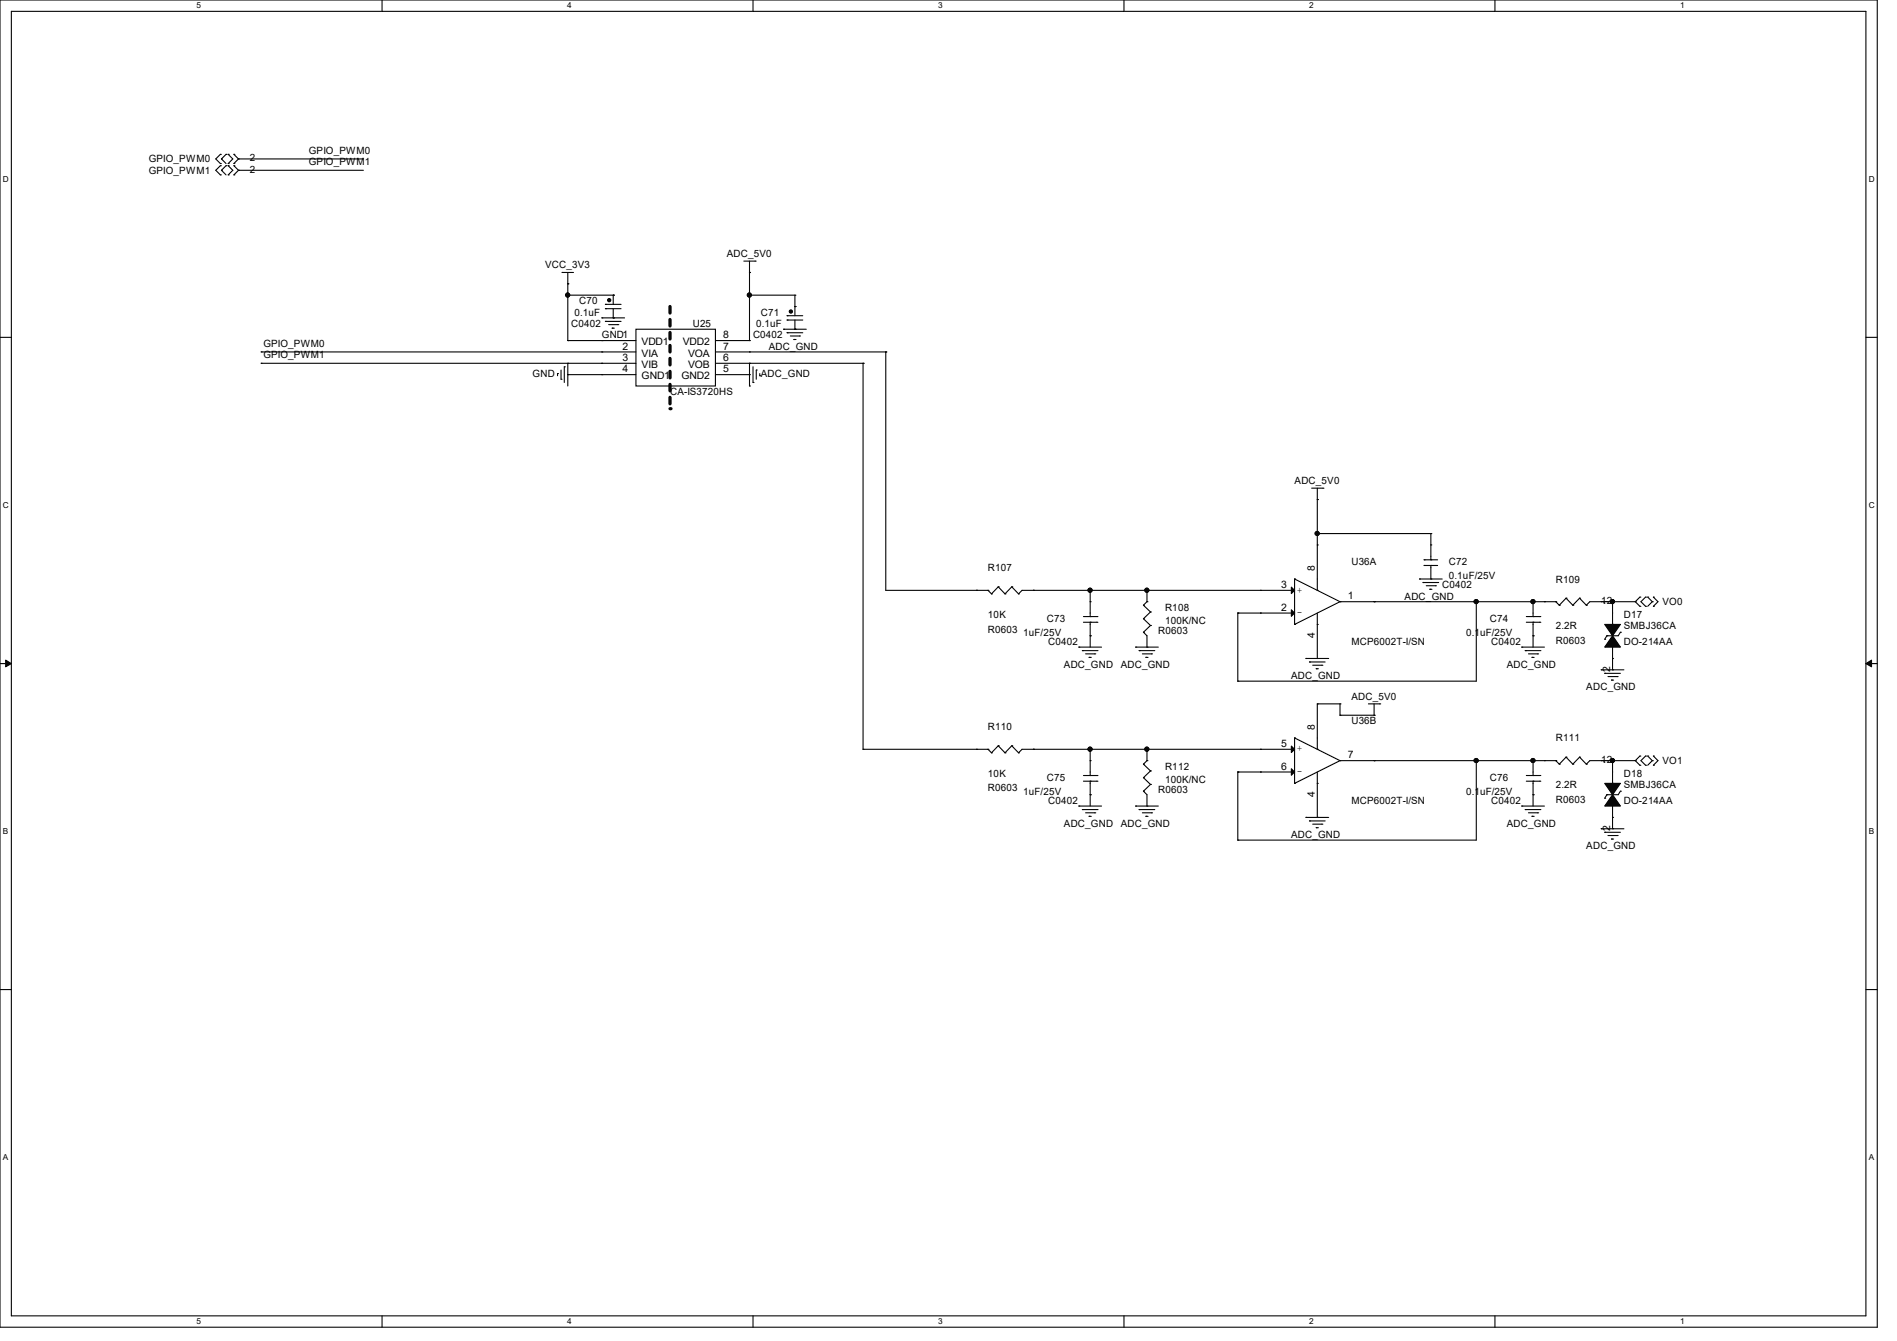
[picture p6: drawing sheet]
<svg xmlns="http://www.w3.org/2000/svg" width="297mm" height="210mm" viewBox="0 0 297 210" stroke-linecap="round" stroke-linejoin="round" font-family="sans-serif">
<path d="M0 0h293.9v207.9h-293.9zM1.8 1.8h290.3v204.3h-290.3z" fill="none" stroke="#000" stroke-width=".17"/>
<g fill="#fff">
<path d="M30.8 .2h.7v1.4h-.7z"/>
<path d="M30.8 206.2h.7v1.4h-.7z"/>
</g>
<path d="M59.8 0v1.8M59.8 206.1v1.8" fill="none" stroke="#000" stroke-width=".17"/>
<g fill="#fff">
<path d="M88.8 .2h.7v1.4h-.7z"/>
<path d="M88.8 206.2h.7v1.4h-.7z"/>
</g>
<path d="M117.9 0v1.8M117.9 206.1v1.8" fill="none" stroke="#000" stroke-width=".17"/>
<g fill="#fff">
<path d="M146.9 .2h.7v1.4h-.7z"/>
<path d="M146.9 206.2h.7v1.4h-.7z"/>
</g>
<path d="M176 0v1.8M176 206.1v1.8" fill="none" stroke="#000" stroke-width=".17"/>
<g fill="#fff">
<path d="M205 .2h.7v1.4h-.7z"/>
<path d="M205 206.2h.7v1.4h-.7z"/>
</g>
<path d="M234.1 0v1.8M234.1 206.1v1.8" fill="none" stroke="#000" stroke-width=".17"/>
<g fill="#fff">
<path d="M263.1 .2h.6v1.4h-.6z"/>
<path d="M263.1 206.2h.6v1.4h-.6z"/>
<path d="M.5 27.3h.9v1.4h-.9z"/>
<path d="M292.6 27.3h.9v1.4h-.9z"/>
<path d="M.5 78.4h.9v1.4h-.9z"/>
<path d="M292.6 78.4h.9v1.4h-.9z"/>
</g>
<path d="M0 52.8h1.8M292.1 52.8h1.8" fill="none" stroke="#000" stroke-width=".17"/>
<g fill="#fff">
<path d="M.5 129.5h.8v1.4h-.8z"/>
<path d="M292.6 129.5h.8v1.4h-.8z"/>
</g>
<path d="M0 103.9h1.8M292.1 103.9h1.8" fill="none" stroke="#000" stroke-width=".17"/>
<path d="M.9 103.4l.9 .5-.9 .5zM292.1 103.9l.9-.5v1z" fill="#000" stroke="#000" stroke-width=".16"/>
<g fill="#fff">
<path d="M.5 180.5h.8v1.4h-.8z"/>
<path d="M292.6 180.5h.8v1.4h-.8z"/>
</g>
<g fill="none" stroke="#000" stroke-width=".17">
<path d="M34.5 27.4h.1M34.5 26h.1M34.5 25.6h.1M34.5 24.2h.1M34.5 26l-.7 .7 .7 .7M34.5 24.2l-.7 .7 .7 .7M34.7 26.7h.1M34.7 24.9h.1M34.7 24.9l.7 .7M34.7 26.7l.7 .7M35.4 26h.1M35.4 24.2h.1"/>
<path d="M35.4 26l-.7 .7M35.4 24.2l-.7 .7M35.7 26h.1M35.7 27.4h.1M35.7 24.2h.1M35.7 25.6h.1M35.7 26l.7 .7-.7 .7M35.7 24.2l.7 .7-.7 .7M36.6 26h.1M36.6 27.4h.1M36.6 24.2h.1M36.6 25.6h.1"/>
<path d="M36.6 26l.7 .7M36.6 24.2l.7 .7M37.3 24.9h.1M37.3 26.7h.1M37.3 24.9h19.6M37.3 26.7h19.6M37.3 26.7l-.7 .7M37.3 24.9l-.7 .7M40.9 55.1h.1M40.9 56.9h.1M40.9 55.1h58.7M40.9 56.9h58.7"/>
<path d="M87.3 58.5h.1M87.3 58.5v.3M87.8 59.4h.1M87.8 58v1.4M88 42.7h.1M88 42.7h1.8M88.3 57.4h.1M88.3 57.4v2.5M88.9 58.7h.1M88.9 44.4h.1M88.9 53.3h.1M88.9 46.2h.1"/>
<path d="M88.9 56.9h.1M88.9 46.2h7.1M88.9 58.7h10.7M88.9 42.7v10.6M88.9 56.9v3.6M88.9 53.3h10.7M94.2 49.8h.1M94.2 53.3h.1M94.2 55.1h.1M94.2 56.9h.1M94.2 58.7h.1M94.2 49.8h3.6"/>
<path d="M94.8 50.3h.1M94.8 48.3h.1M94.8 47.7h.1M94.8 50.3h2.4M94.8 48.3h2.4M94.8 47.7h2.4M95.3 50.8h1.4M95.8 51.4h.1M95.8 51.4h.4M96 46.2h.1M96 49.8h.1M96 46.2v1.5"/>
<path d="M96 48.3v1.5M96.7 50.8h.1M99.6 51.6h12.4v8.9h-12.4zM112 55.1h26.7M112 56.9h23.1M112 58.7h5.3M112 53.3h5.3M116.5 40.9h1.7M117.3 42.7h.1M117.3 46.2h.1M117.3 58.7h.1M117.3 56.9h.1"/>
<path d="M117.3 55.1h.1M117.3 53.3h.1M117.3 40.9v12.4M117.3 56.9v3.6M117.3 46.2h7.2M117.9 59.9h.1M117.9 57.4v2.5M118.2 40.9h.1M118.4 58h.1M118.4 58v1.4M119 58.8h.1M119 58.5v.3"/>
<path d="M122.7 51.6h.1M122.7 51.6h3.5M123.2 52.1h.1M123.2 50.1h.1M123.2 49.4h.1M123.2 52.1h2.5M123.2 50.1h2.5M123.2 49.4h2.5M123.7 52.6h1.5M124.3 53.2h.1M124.3 53.2h.3M124.5 46.2h.1"/>
<path d="M124.5 48h.1M124.5 51.6h.1M124.5 46.2v3.2M124.5 50.1v1.5M125.2 52.6h.1M135.1 56.9h.1M135.1 56.9v60.4M138.7 55.1h.1M138.7 55.1v37.4h16M117.3 60.5h.1M205.4 76.5h1.7M206.2 78.2h.1"/>
<path d="M206.2 76.5v16M207.1 76.5h.1M152.9 92.5h.1M154.7 92.5h.1M154.7 92.5l.5 .5M155.2 93h.1M156.3 91.9h.1M156.3 91.9l1.1 1.1M156.3 91.9l-1.1 1.1M157.4 93h.1M158.4 91.9h.1M158.4 91.9l1.1 1.1"/>
<path d="M158.4 91.9l-1 1.1M159.5 93h.1M161.8 92.5h.1M169.6 96.6h2.1M169.6 97.5h2.1M170.7 99.6h.1M170.7 92.5h.1M170.7 97.5h.1M170.7 96.6h.1M170.7 94.2h.1M170.7 92.5v4.1M170.7 97.5v3.8"/>
<path d="M171.7 96.6h.1M171.7 97.5h.1M179 99h.1M179 96.9h.1M179 94.8h.1M179 99l.6 .6v1.7M179 96.9l1.1 1.1M179 94.8l1.1 1M179.6 92.5h.1M179.6 94.2h.1M179.6 94.2l-.6 .6M179.6 92.5v1.7"/>
<path d="M180.1 98h.1M180.1 95.8h.1M180.1 98l-1.1 1M180.1 95.8l-1.1 1.1M193.8 96h.1M193.8 96h8.9M193.8 96v10.7M197.4 92.5h.1M197.4 96h.1M202.7 97.8h.1M202.7 90.7h.1M202.7 92.5h-42.7l-.5 .5"/>
<path d="M202.7 90.7l7.1 3.5M202.7 90.7v7.1M206.2 83.6h.1M206.2 92.5h.1M206.2 97.8h.1M206.2 85.3h.1M206.2 96v7.1M206.2 83.6h17.8M209.8 94.2h.1M209.8 94.2h33.8M209.8 94.2l-7.1 3.6M215.1 94.2h.1"/>
<path d="M222.2 90.7h.1M222.2 90.7h3.6M222.8 91.2h.1M222.8 91.2h2.5M223 87.7h.1M223 88.6h.1M223 87.7h2.1M223 88.6h2.1M223.3 91.7h1.4M223.9 92.3h.1M223.9 92.3h.3M224 83.6h.1"/>
<path d="M224 88.6h.1M224 87.7h.1M224 90.7h.1M224 85.3h.1M224 83.6v4.1M224 88.6v2.1M224.7 91.7h.1M231.1 94.2h.1M231.1 94.2v12.5h-37.3M239 96.6h2.1M239 97.5h2.1M240 99.6h.1"/>
<path d="M240 94.2h.1M240 97.5h.1M240 96.6h.1M240 94.2v2.4M240 97.5v3.8M241.1 96.6h.1M241.1 97.5h.1M241.8 94.2h.1M243.6 94.2h.1M243.6 94.2l.5 .6M244.1 94.8h.1M245.2 93.7h.1"/>
<path d="M245.2 93.7l1.1 1.1M245.2 93.7l-1.1 1.1M246.3 94.8h.1M247.3 93.7h.1M247.3 93.7l1.1 1.1M247.3 93.7l-1 1.1M248.4 94.8h.1M250.7 94.2h.1M251.6 99.6h.1M251.6 99.6l-.4 .5M252.5 94.2h.1M252.5 97.8h.1"/>
<path d="M252.5 94.2v3.6M253.7 99h.1M253.7 99l-.3 .6h-1.8M256 94.2h.1M256 94.2h-7.1l-.5 .6M256 94.2l.8 .8M256.8 93.5h.1M256.8 95h.1M256.8 93.5l-.8 .7M257.6 93.5h.1M257.6 95h.1M257.6 93.5l-.7 .7 .7 .8"/>
<path d="M258 93.5h.1M258 93.5l.7 .7M258.7 94.2h.1M258.7 94.2l-.7 .8M258.9 95h.1M258.9 93.5h.1M258.9 93.5l.7 .7-.7 .8M135.1 117.3h.1M135.1 117.3h19.6M152.9 117.3h.1M154.7 117.3h.1M154.7 117.3l.5 .6"/>
<path d="M155.2 117.9h.1M156.3 116.8h.1M156.3 116.8l1.1 1.1M156.3 116.8l-1.1 1.1M157.4 117.9h.1M158.4 116.8h.1M158.4 116.8l1.1 1.1M158.4 116.8l-1 1.1M159.5 117.9h.1M161.8 117.3h.1M168.9 101.3h.1M168.9 101.3h3.6"/>
<path d="M169.5 101.9h.1M169.5 101.9h2.4M170 102.4h1.4M170.5 103h.1M170.5 103h.4M170.7 117.3h.1M170.7 119.1h.1M170.7 117.3v4.2M171.4 102.4h.1M177.8 101.3h.1M177.8 101.3h3.6M178.4 101.9h.1"/>
<path d="M178.4 101.9h2.4M178.9 102.4h1.4M179 119.7h.1M179 119.7l1.1 1M179.4 103h.1M179.4 103h.3M179.6 117.3h.1M179.6 101.3h.1M179.6 119.1h.1M179.6 117.3v1.8M179.6 119.1l-.6 .6M180.3 102.4h.1"/>
<path d="M193.8 106.7h.1M197.4 117.3h.1M202.7 115.6h.1M202.7 117.3h-42.7l-.5 .6M202.7 115.6v7.1M202.7 115.6l7.1 3.5M204.5 103.1h.1M204.5 103.1h3.5M205 103.7h.1M205 103.7h2.5M205.5 104.2h1.5M206.1 104.7h.1"/>
<path d="M206.1 104.7h.3M206.2 103.1h.1M206.2 117.3h.1M206.2 110.2h.1M206.2 110.2v7.1M206.2 110.2h3.6M207 104.2h.1M209.8 110.2h.1M209.8 112h.1M209.8 119.1h.1M209.8 119.1h33.8M209.8 110.2v1.8"/>
<path d="M209.8 112h5.3M209.8 119.1l-7.1 3.6M214.2 110.2h1.8M215.1 119.1h.1M215.1 112h.1M215.1 110.2v1.8M216 110.2h.1M231.1 119.1h.1M231.1 119.1v12.5h-37.3M238.3 101.3h.1M238.3 101.3h3.5M238.8 101.9h.1"/>
<path d="M238.8 101.9h2.5M239.3 102.4h1.4M239.9 103h.1M239.9 103h.3M240 119.1h.1M240 119.1v2.4M240.7 102.4h.1M241.8 119.1h.1M243.6 119.1h.1M243.6 119.1l.5 .6M244.1 119.7h.1M245.2 118.6h.1"/>
<path d="M245.2 118.6l1.1 1.1M245.2 118.6l-1.1 1.1M246.3 119.7h.1M247.3 118.6h.1M247.3 118.6l1.1 1.1M247.3 118.6l-1 1.1M248.4 119.7h.1M250.7 104.9h.1M250.7 119.1h.1M250.7 104.9h3.6M251.2 105.5h.1M251.2 100.1h.1"/>
<path d="M251.2 105.5h2.5M251.8 106h1.4M252.3 106.5h.1M252.3 106.5h.3M252.5 119.1h.1M252.5 103.1h.1M252.5 104.9h.1M252.5 101.3v3.6M252.5 119.1v3.6M253.2 106h.1M256 119.1h.1M256 119.1h-7.1l-.5 .6"/>
<path d="M256 119.1l.8 .7M256.8 118.4h.1M256.8 119.8h.1M256.8 118.4l-.8 .7M257.6 118.4h.1M257.6 119.8h.1M257.6 118.4l-.7 .7 .7 .7M258 118.4h.1M258 118.4l.7 .7M258.7 119.1h.1M258.7 119.1l-.7 .7M258.9 119.8h.1"/>
<path d="M258.9 118.4h.1M258.9 118.4l.7 .7-.7 .7M168.9 126.2h.1M168.9 126.2h3.6M169.5 126.8h.1M169.5 126.8h2.4M169.6 121.5h2.1M169.6 122.3h2.1M170 127.3h1.4M170.5 127.8h.1M170.5 127.8h.4M170.7 124.5h.1"/>
<path d="M170.7 122.3h.1M170.7 121.5h.1M170.7 122.3v3.9M171.4 127.3h.1M171.7 121.5h.1M171.7 122.3h.1M177.8 126.2h.1M177.8 126.2h3.6M178.4 126.8h.1M178.4 126.8h2.4M178.9 127.3h1.4M179 123.9h.1"/>
<path d="M179 121.8h.1M179 123.9l.6 .6v1.7M179 121.8l1.1 1.1M179.4 127.8h.1M179.4 127.8h.3M179.6 126.2h.1M180.1 122.9h.1M180.1 120.7h.1M180.1 122.9l-1.1 1M180.1 120.7l-1.1 1.1M180.3 127.3h.1M193.8 120.9h.1"/>
<path d="M193.8 131.6h.1M193.8 120.9h8.9M193.8 120.9v10.7M197.4 120.9h.1M202.7 122.7h.1M204.5 128h.1M204.5 128h3.5M205 128.6h.1M205 128.6h2.5M205.5 129.1h1.5M206.1 129.6h.1M206.1 129.6h.3"/>
<path d="M206.2 122.7h.1M206.2 128h.1M206.2 120.9v7.1M207 129.1h.1M238.3 126.2h.1M238.3 126.2h3.5M238.8 126.8h.1M238.8 126.8h2.5M239 121.5h2.1M239 122.3h2.1M239.3 127.3h1.4M239.9 127.8h.1"/>
<path d="M239.9 127.8h.3M240 124.5h.1M240 122.3h.1M240 121.5h.1M240 122.3v3.9M240.7 127.3h.1M241.1 121.5h.1M241.1 122.3h.1M250.7 129.8h.1M250.7 129.8h3.6M251.2 130.3h.1M251.2 125h.1"/>
<path d="M251.2 130.3h2.5M251.6 124.5h.1M251.6 124.5l-.4 .5M251.8 130.9h1.4M252.3 131.4h.1M252.3 131.4h.3M252.5 122.7h.1M252.5 128h.1M252.5 129.8h.1M252.5 126.2v3.6M253.2 130.9h.1M253.7 123.9h.1"/>
<path d="M253.7 123.9l-.3 .6h-1.8M0 155h1.8M292.1 155h1.8"/>
</g>
<path d="M104.9 48v16" fill="none" stroke="#000" stroke-width=".51" stroke-dasharray="1 1"/>
<circle cx="104.9" cy="64" r=".25" fill="#000" stroke-dasharray="1 1"/>
<g fill="#000" stroke="#000" stroke-width=".17">
<path d="M202.2 91.9l.5 .6-.5 .5zM202.2 95.5l.5 .5-.5 .5zM202.2 116.8l.5 .5-.5 .6zM202.2 120.4l.5 .5-.5 .5z"/>
<path d="M251.2 97.8h2.5l-1.2 1.8z" fill-rule="evenodd"/>
<path d="M252.5 99.6l1.2 1.7h-2.5z" fill-rule="evenodd"/>
<path d="M251.2 122.7h2.5l-1.2 1.8z" fill-rule="evenodd"/>
<path d="M252.5 124.5l1.2 1.7h-2.5z" fill-rule="evenodd"/>
<circle cx="88.9" cy="46.2" r=".32"/>
<circle cx="95.4" cy="47" r=".25"/>
<circle cx="117.3" cy="46.2" r=".32"/>
<circle cx="123.8" cy="48.8" r=".25"/>
<circle cx="170.7" cy="92.4" r=".32"/>
<circle cx="179.6" cy="92.4" r=".32"/>
<circle cx="206.2" cy="83.5" r=".32"/>
<circle cx="231.1" cy="94.2" r=".32"/>
<circle cx="240" cy="94.2" r=".32"/>
<circle cx="252.5" cy="94.2" r=".32"/>
<circle cx="170.7" cy="117.3" r=".32"/>
<circle cx="179.6" cy="117.3" r=".32"/>
<circle cx="231.1" cy="119.1" r=".32"/>
<circle cx="240" cy="119.1" r=".32"/>
<circle cx="252.5" cy="119.1" r=".32"/>
</g>
<g font-size="1.6">
<text x="23.3" y="27.2">GPIO_PWM1</text>
<text x="23.3" y="25.4">GPIO_PWM0</text>
<text x="39.1" y="27.1">2</text>
<text x="39.1" y="25.3">2</text>
<text x="48.3" y="24.1">GPIO_PWM0</text>
<text x="48.3" y="25.9">GPIO_PWM1</text>
<text x="85.3" y="42">VCC_3V3</text>
<text x="113.8" y="40.2">ADC_5V0</text>
<text x="90.7" y="47.7">C70</text>
<text x="89.5" y="51.2">C0402</text>
<text x="90" y="49.4">0.1uF</text>
<text x="94.2" y="53">GND1</text>
<text x="108.5" y="51.2">U25</text>
<text x="113.2" y="53">8</text>
<text x="117.9" y="53">C0402</text>
<text x="118.4" y="51.2">0.1uF</text>
<text x="119.1" y="49.4">C71</text>
<text x="41.2" y="54.4">GPIO_PWM0</text>
<text x="41.2" y="56.1">GPIO_PWM1</text>
<text x="83.4" y="59.1">GND</text>
<text x="97.4" y="54.7">2</text>
<text x="97.4" y="56.5">3</text>
<text x="97.4" y="58.3">4</text>
<text x="100.5" y="54.1">VDD1</text>
<text x="100.5" y="55.8">VIA</text>
<text x="100.5" y="57.6">VIB</text>
<text x="100.5" y="59.4">GND1</text>
<text x="106.7" y="59.4">GND2</text>
<text x="106.9" y="54.1">VDD2</text>
<text x="107.7" y="57.6">VOB</text>
<text x="107.7" y="55.8">VOA</text>
<text x="113.2" y="58.3">5</text>
<text x="113.2" y="56.5">6</text>
<text x="113.2" y="54.7">7</text>
<text x="119.1" y="59.1">ADC_GND</text>
<text x="120.4" y="54.8">ADC_GND</text>
<text x="104.9" y="61.9">CA-IS3720HS</text>
<text x="202.7" y="75.8">ADC_5V0</text>
<text x="154.7" y="89.4">R107</text>
<text x="205.9" y="89.4" transform="rotate(-90 205.9 89.4)">8</text>
<text x="211.6" y="88.6">U36A</text>
<text x="226.9" y="88.6">C72</text>
<text x="182.4" y="95.7">R108</text>
<text x="200.6" y="92.1">3</text>
<text x="200.6" y="95.6">2</text>
<text x="211" y="93.9">1</text>
<text x="219.9" y="93.9">ADC_GND</text>
<text x="225.8" y="92.1">C0402</text>
<text x="226.9" y="90.7">0.1uF/25V</text>
<text x="243.6" y="91.2">R109</text>
<text x="250.7" y="94.6">12</text>
<text x="252.1" y="94.8" transform="rotate(-90 252.1 94.8)">1</text>
<text x="260.3" y="94.8">VO0</text>
<text x="154.7" y="96.7">10K</text>
<text x="154.7" y="99.1">R0603</text>
<text x="160.2" y="99.6">1uF/25V</text>
<text x="163.9" y="97.4">C73</text>
<text x="164.1" y="101">C0402</text>
<text x="181.4" y="99.2">R0603</text>
<text x="182.4" y="97.8">100K/NC</text>
<text x="205.9" y="99.9" transform="rotate(-90 205.9 99.9)">4</text>
<text x="211.6" y="101">MCP6002T-I/SN</text>
<text x="229.5" y="99.6">0.1uF/25V</text>
<text x="233.3" y="97.4">C74</text>
<text x="233.5" y="101">C0402</text>
<text x="243.6" y="98.5">2.2R</text>
<text x="243.6" y="100.8">R0603</text>
<text x="254.3" y="96.7">D17</text>
<text x="254.3" y="98.5">SMBJ36CA</text>
<text x="254.3" y="101">DO-214AA</text>
<text x="166.6" y="104.6">ADC_GND</text>
<text x="175.5" y="104.6">ADC_GND</text>
<text x="202.1" y="106.3">ADC_GND</text>
<text x="235.9" y="104.6">ADC_GND</text>
<text x="252.1" y="105.2" transform="rotate(-90 252.1 105.2)">2</text>
<text x="211.6" y="109.6">ADC_5V0</text>
<text x="211.6" y="113.5">U36B</text>
<text x="248.4" y="108.1">ADC_GND</text>
<text x="154.7" y="114.3">R110</text>
<text x="200.6" y="117">5</text>
<text x="205.9" y="114.3" transform="rotate(-90 205.9 114.3)">8</text>
<text x="211" y="118.7">7</text>
<text x="243.6" y="116.1">R111</text>
<text x="250.7" y="119.5">12</text>
<text x="252.1" y="119.7" transform="rotate(-90 252.1 119.7)">1</text>
<text x="260.3" y="119.7">VO1</text>
<text x="154.7" y="121.6">10K</text>
<text x="154.7" y="123.9">R0603</text>
<text x="160.2" y="124.5">1uF/25V</text>
<text x="163.9" y="122.3">C75</text>
<text x="164.1" y="125.9">C0402</text>
<text x="181.4" y="124.1">R0603</text>
<text x="182.4" y="120.6">R112</text>
<text x="182.4" y="122.7">100K/NC</text>
<text x="200.6" y="120.5">6</text>
<text x="205.9" y="124.8" transform="rotate(-90 205.9 124.8)">4</text>
<text x="211.6" y="125.9">MCP6002T-I/SN</text>
<text x="229.5" y="124.5">0.1uF/25V</text>
<text x="233.3" y="122.3">C76</text>
<text x="233.5" y="125.9">C0402</text>
<text x="243.6" y="123.4">2.2R</text>
<text x="243.6" y="125.7">R0603</text>
<text x="254.3" y="121.6">D18</text>
<text x="254.3" y="123.4">SMBJ36CA</text>
<text x="254.3" y="125.9">DO-214AA</text>
<text x="166.6" y="129.5">ADC_GND</text>
<text x="175.5" y="129.5">ADC_GND</text>
<text x="202.1" y="131.2">ADC_GND</text>
<text x="235.9" y="129.5">ADC_GND</text>
<text x="252.1" y="130.1" transform="rotate(-90 252.1 130.1)">2</text>
<text x="248.4" y="133">ADC_GND</text>
</g>
<g font-size="1.5">
<text x="203" y="92.8">+</text>
<text x="203" y="96.4">-</text>
<text x="203" y="117.7">+</text>
<text x="203" y="121.2">-</text>
</g>
<g font-size="1.3">
<text x="30.8" y="1.3">5</text>
<text x="88.8" y="1.3">4</text>
<text x="146.9" y="1.3">3</text>
<text x="205" y="1.3">2</text>
<text x="263.1" y="1.3">1</text>
<text x=".5" y="28.4">D</text>
<text x="292.6" y="28.4">D</text>
<text x=".5" y="79.5">C</text>
<text x="292.6" y="79.5">C</text>
<text x=".5" y="130.6">B</text>
<text x="292.6" y="130.6">B</text>
<text x=".5" y="181.7">A</text>
<text x="292.6" y="181.7">A</text>
<text x="30.8" y="207.4">5</text>
<text x="88.8" y="207.4">4</text>
<text x="146.9" y="207.4">3</text>
<text x="205" y="207.4">2</text>
<text x="263.1" y="207.4">1</text>
</g>
</svg>
